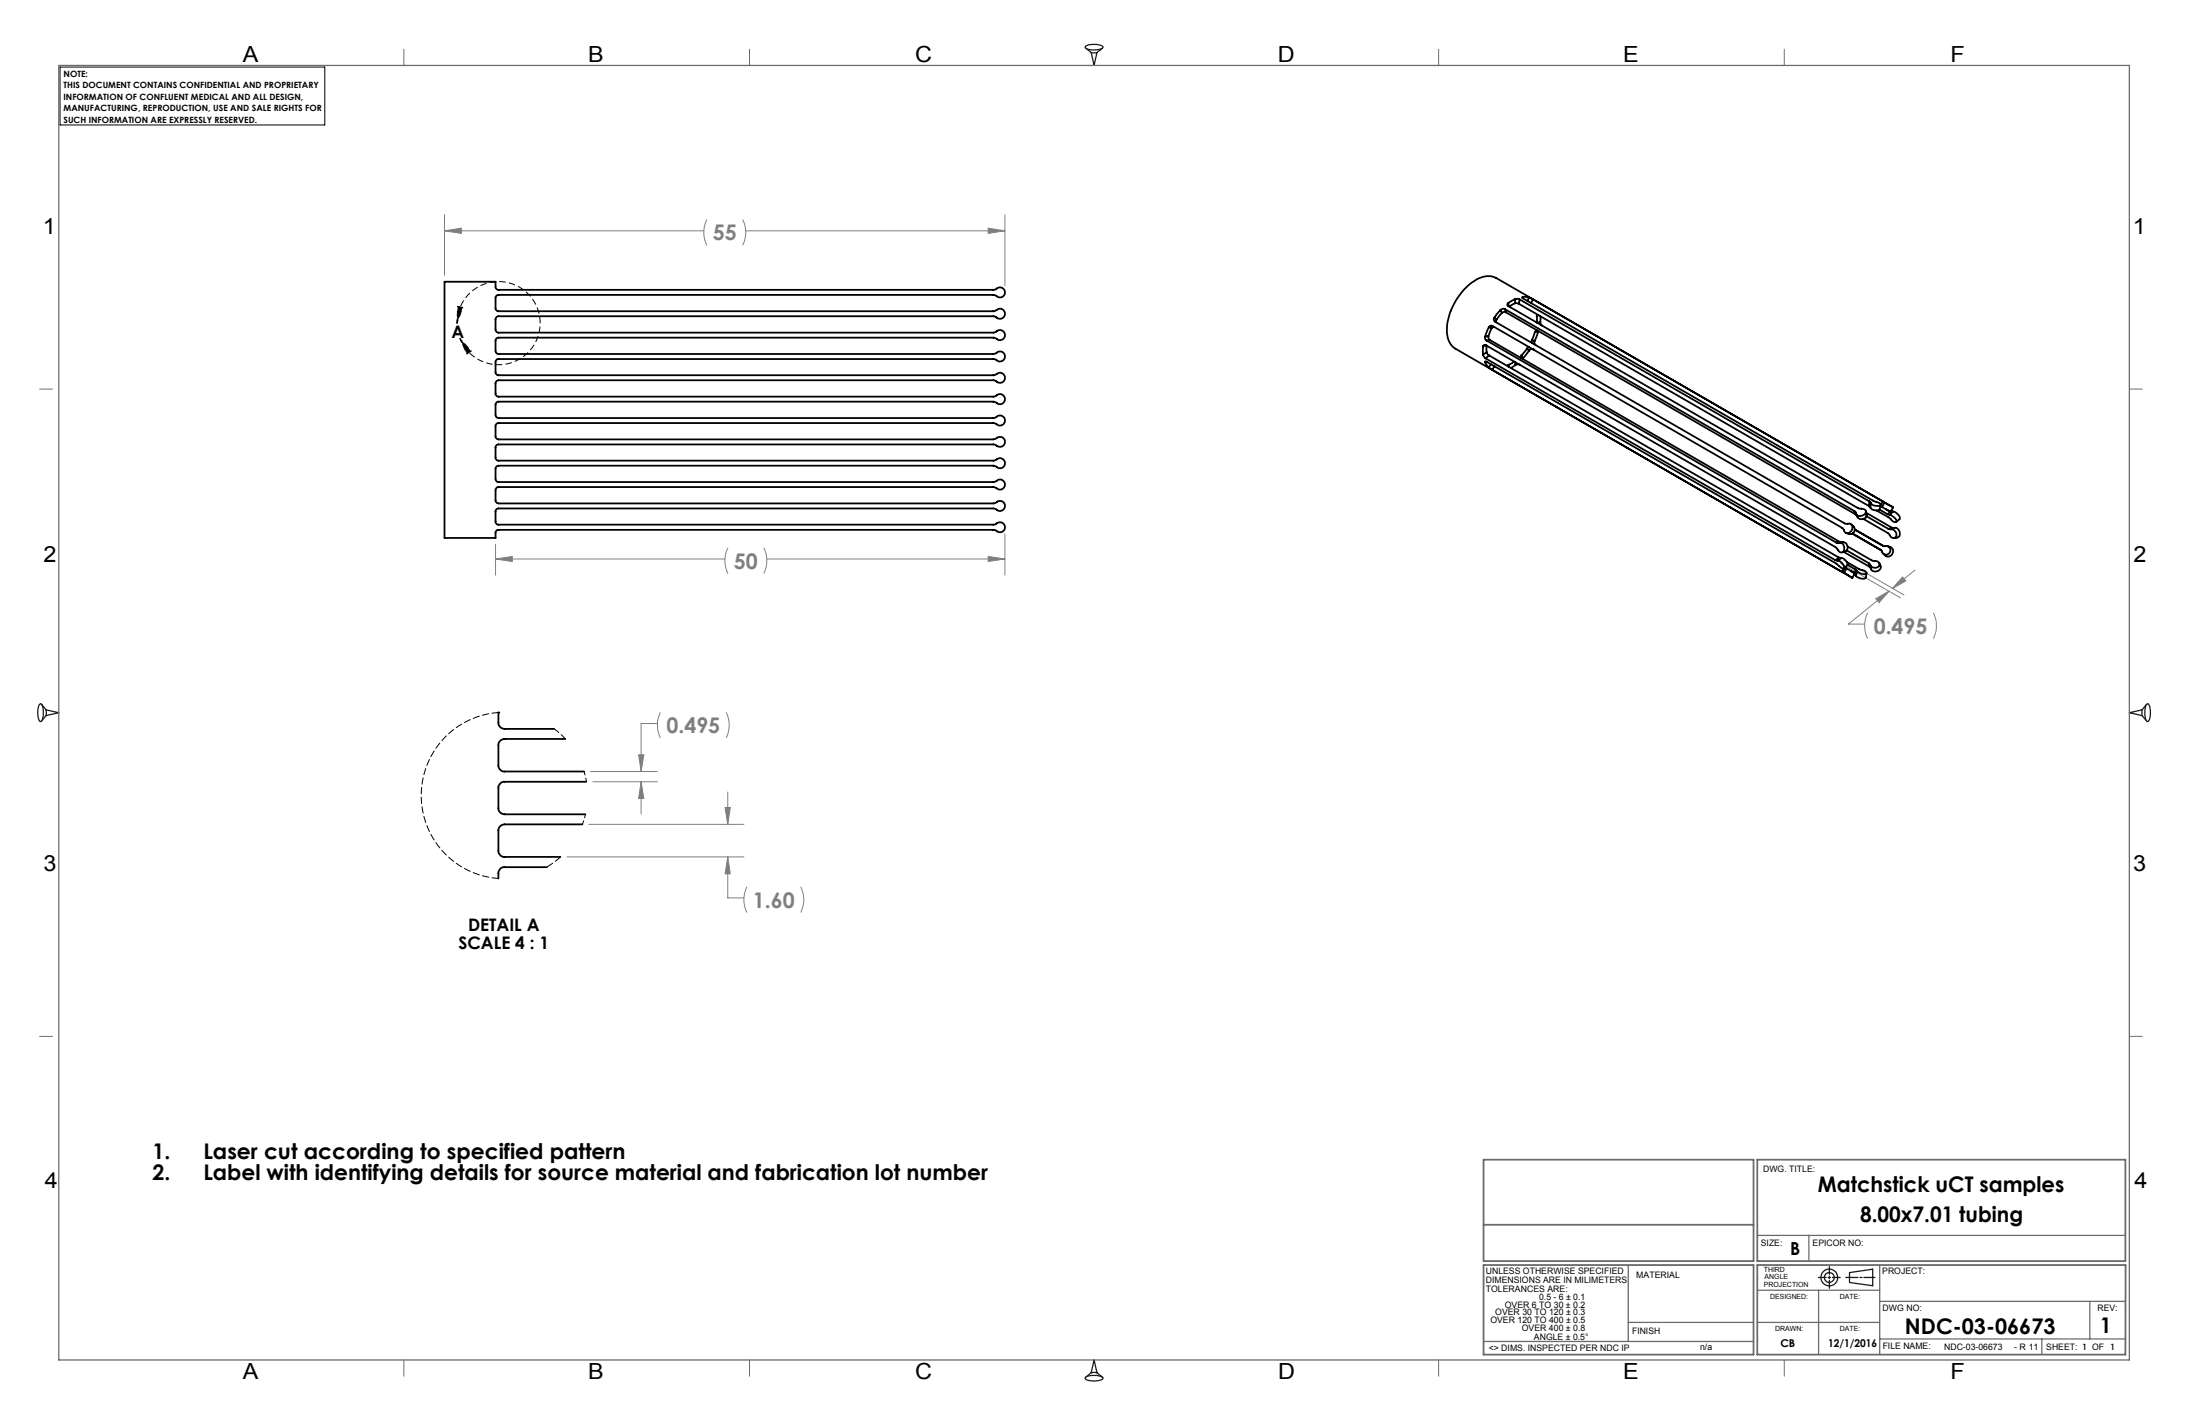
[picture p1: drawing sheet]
<svg xmlns="http://www.w3.org/2000/svg" width="432mm" height="279mm" viewBox="0 0 432 279" stroke-linecap="round" stroke-linejoin="round" font-family="sans-serif">
<path d="M89.7 63.5l.1-3.4 1 .2-1.1 3.2M90.3 66.4l2.2 2.5-.9 .5-1.3-3" fill="none" stroke="#000" stroke-width=".2" stroke-dasharray="1.3 .6" stroke-dashoffset=".6" stroke-linecap="butt"/>
<path d="M90.3 66.4a8.2 8.2 0 0 0 13.3 2.8 8.2 8.2 0 0 0-2.6-13.3 8.2 8.2 0 0 0-11.3 7.6" fill="none" stroke="#000" stroke-width=".2" stroke-dasharray="1.3 .6" stroke-dashoffset=".3" stroke-linecap="butt"/>
<g fill="none" stroke="#191924" stroke-width=".25">
<path d="M213.1 9.1a3.6 3.6 0 0 1 3.4 .1v.1a3.3 3.3 0 0 1-2.9 .4l-.3-.1a.29 .29 0 0 1-.3-.2 .29 .29 0 0 1 .1-.3zM213.1 9.5l1.1 .8M214.2 10.3h1.1M214.2 10.3l.5 2.5 .6-2.5M216.4 9.5l-1.1 .8M7.8 138.1a.43 .43 0 0 1 .6 .5 3.3 3.3 0 0 1-.4 3h-.1a3.4 3.4 0 0 1-.3-3.1zM8.2 138.2l.8 1.1M9 139.3v1.1M9 139.3l2.5 .5-2.5 .6M420.4 139.3v1.1M420.4 139.3l-2.5 .5 2.5 .6M421.3 138.2a.31 .31 0 0 1 .4-.1 .31 .31 0 0 1 .2 .4 3.7 3.7 0 0 1-.3 3.1h-.1a2.69 2.69 0 0 1-.5-2.6z"/>
<path d="M421.3 138.2l-.9 1.1M9 140.4l-.8 1M420.4 140.4l.9 1M356.9 250.6h1.5M358.8 250.6h.5M359.1 248.5v1.5M359.1 250.4v.5M359.1 251.2v1.6M359.7 250.6h1.5M362.3 250.6h2.4M363 249.7l4.6-.7v3.3l-4.6-.7zM365.1 250.6h.4"/>
<path d="M365.8 250.6h2.2M213 270.3a3.6 3.6 0 0 1 3.5 .1 3.3 3.3 0 0 1-2.9 .4l-.3-.1a.3 .3 0 0 1-.3-.1 .3 .3 0 0 1 0-.3zM214.2 269.3h1.1M214.2 269.3l.5-2.5 .6 2.5M214.2 269.3l-1.1 .9M215.3 269.3l1.1 .9"/>
<circle cx="359" cy="250.6" r=".98"/>
<circle cx="359" cy="250.7" r="1.64"/>
</g>
<g fill="none" stroke="#808080" stroke-width=".2">
<path d="M87.2 45.3l3.4-.5v1zM87.2 42.1v11.9M87.2 45.3h50.9M138.7 43.1a5.6 5.6 0 0 0 0 5M145.8 43.1a5.6 5.6 0 0 1 0 5M146.4 45.3h50.8M194 44.8l3.2 .5-3.2 .5zM197.2 42.1v14M97.3 109.7l3.2-.5v1zM97.3 106.8v6.1M97.3 109.7h45M142.9 107.5a5.6 5.6 0 0 0 0 5"/>
<path d="M149.9 107.5a5.6 5.6 0 0 1 0 5M150.5 109.7h46.7M194 109.2l3.2 .5-3.2 .5zM197.2 104.7v8.2M361.1 110.5l11.9 6.8M361.8 109.9l11.9 6.8M368.2 117.5l2.6-1.5-2 2.3zM370.8 116l-8 6.4h3.2M373.4 113.2l.7 .8-2.7 1.5zM375.8 111.9l-4.4 3.6M129.6 139.8a5.8 5.8 0 0 0 0 5M142.5 139.8a5.5 5.5 0 0 1 0 5"/>
<path d="M366.6 120.3a5.6 5.6 0 0 0 0 5M379.5 120.3a5.9 5.9 0 0 1 0 5M115.9 151.4h13.1M116.3 153.4h12.7M125.3 148.1h1.1l-.6 3.3zM125.8 153.4l.6 3.3h-1.1zM125.8 153.4v6.3M129 142h-3.2v9.4M142.3 158.4h1l-.5 3.3zM142.8 155.4v6.3M111.3 168.1h34.7M115.6 161.7h30.4"/>
<path d="M142.8 168.1l.5 3.4h-1zM142.8 168.1v8.1h3.2M146.6 174a5.6 5.6 0 0 0 0 5M157.2 174a5.6 5.6 0 0 1 0 5"/>
</g>
<path d="M11.8 13.2h51.9v11.3h-51.9z" fill="none" stroke="#000" stroke-width=".2"/>
<path d="M79.3 9.7v3.1M147.1 9.7v3.1M282.4 9.7v3.1M350.2 9.7v3.1M7.8 76.3h2.5M417.9 76.3h2.6M7.8 203.3h2.5M417.9 203.3h2.6M79.3 266.8v3.2M147.1 266.8v3.2M282.4 266.8v3.2M350.2 266.8v3.2" fill="none" stroke="#6a6a6a" stroke-width=".2"/>
<g fill="none" stroke="#6a6a6a" stroke-width=".25">
<path d="M11.5 12.8h406.4v254h-406.4zM319.6 259.5h24.6M319.6 248.2v15M344.9 253.2h24M344.9 250.8h.1M344.9 259.5h24M344.9 242.4h72.3M355 242.4v5M356.9 253.2v12.6M368.9 248.2v17.6M368.9 255.3h48.3M410.2 255.3v7.4"/>
<path d="M291.2 263.2h53M368.9 262.7h48.3M400.8 262.7v3.1"/>
</g>
<path d="M291.2 227.5h53v19.9h-53zM344.9 227.5h72.3v19.9h-72.3zM291.2 240.3h53M291.2 248.2h53v17.6h-53zM344.9 248.2h72.3v17.6h-72.3z" fill="none" stroke="#6a6a6a" stroke-width=".35"/>
<path d="M89.8 60.1l1 .2-1.1 3.2zM90.3 66.4l2.2 2.5-.9 .5z" fill="#000"/>
<path d="M97.3 109.7l3.2-.5v1zM194 109.2l3.2 .5-3.2 .5zM87.2 45.3l3.4-.5v1zM194 44.8l3.2 .5-3.2 .5zM373.4 113.2l.7 .8-2.7 1.5zM368.2 117.5l2.6-1.5-2 2.3zM125.3 148.1h1.1l-.6 3.3zM125.8 153.4l.6 3.3h-1.1zM142.3 158.4h1l-.5 3.3zM142.8 168.1l.5 3.3h-1z" fill="#808080"/>
<g fill="none" stroke="#000" stroke-width=".35">
<path d="M87.2 55.3h10.1v1a.6 .6 0 0 0 .6 .6l97.5-.1a1.03 1.03 0 0 1 1.5-.2 1.03 1.03 0 0 1 0 1.5 1.03 1.03 0 0 1-1.5-.1l-.5-.1h-97a.6 .6 0 0 0-.6 .6v2.1l.4 .5h97.4l.4-.2a1.02 1.02 0 0 1 1.5 0 1.02 1.02 0 0 1-.2 1.5 1.02 1.02 0 0 1-1.4-.2l-.3-.1h-97.2a.6 .6 0 0 0-.6 .6v2.1l.4 .5 97.6-.1a1.08 1.08 0 0 1 1.3-.4 1.08 1.08 0 0 1 .6 1.2 1.07 1.07 0 0 1-.8 .7 1.07 1.07 0 0 1-1-.3l-.3-.1h-97.2a.6 .6 0 0 0-.6 .6v2.1l.2 .4 .4 .1 97.4-.1a1.07 1.07 0 0 1 1.3-.4 1.07 1.07 0 0 1 .6 1.1 1.09 1.09 0 0 1-.8 .8 1.09 1.09 0 0 1-1.1-.4l-97.6-.1-.2 .1-.2 .4v2.1a.6 .6 0 0 0 .6 .6h97.2l.3-.1a1.01 1.01 0 0 1 1.7 .2 1.01 1.01 0 0 1-1.1 1.4l-.9-.5h-97.2l-.4 .1-.2 .4v2.1a.6 .6 0 0 0 .6 .6h97.2l.3-.1a1.01 1.01 0 0 1 1.7 .2 1.01 1.01 0 0 1-1.1 1.4l-.9-.5h-97.4l-.4 .5v2.1a.6 .6 0 0 0 .6 .6h97.2l.3-.1a1.02 1.02 0 0 1 1.8 .2 1.02 1.02 0 0 1-1.2 1.4l-.9-.5h-97.4l-.4 .5v2.1a.6 .6 0 0 0 .6 .6h97l.5-.1a1.03 1.03 0 0 1 1.5-.2 1.03 1.03 0 0 1 0 1.6 1.03 1.03 0 0 1-1.5-.2l-97.5-.1a.6 .6 0 0 0-.6 .6v2.1l.4 .5h97.4l.4-.2a1.02 1.02 0 0 1 1.5 0 1.02 1.02 0 0 1-.2 1.5 1.02 1.02 0 0 1-1.4-.2l-.3-.1h-97.2a.6 .6 0 0 0-.6 .6v2.1l.4 .5h97.4l.4-.2a1 1 0 0 1 1.4-.1 1 1 0 0 1 0 1.5 1 1 0 0 1-1.4-.1l-.4-.1h-97.4l-.4 .5v2.1a.6 .6 0 0 0 .6 .6h97.2l.3-.1a1.02 1.02 0 0 1 1.8 .2 1.02 1.02 0 0 1-1.2 1.3l-.9-.4h-97.4l-.4 .4v2.1a.6 .6 0 0 0 .6 .6h97.5a1.03 1.03 0 0 1 1.5-.2 1.03 1.03 0 0 1 0 1.5 1.03 1.03 0 0 1-1.5-.2h-97.5a.6 .6 0 0 0-.6 .6v1h-10.1zM296 59.5l-.2 .3 .2 .2 68.7 39.7 .9 .1a.67 .67 0 0 1 .6 .8 .67 .67 0 0 1-.7 .6h-.8l-.4-.3-.1-.4-.2-.2M296 59.5l.1 .6M297.3 59.5l-1.1 .6M297.3 59.5l.8 .1M297.4 58.7h.8M297.4 58.7l-1.4 .8M297.4 58.7l-.1 .8M298.1 59.6l68.7 39.7M298.2 58.7l68.7 39.7M298.2 58.7l-.1 .9M298.9 58.3l1.2 .1"/>
<path d="M298.9 58.3l-.2 .1 .2 .2 68.7 39.6 1.3 .5 .2 .3a1.36 1.36 0 0 1-1.9-.3M298.9 58.3l-.1 .2M300.1 58.4l.8 .3-.4 .8M300.1 58.4l-.3 .7M291.1 68a.34 .34 0 0 1 .5-.3l68.7 39.7 .4 .4a.67 .67 0 0 0 .8 .6 .67 .67 0 0 0 .5-.8 .94 .94 0 0 0-1.3-1.1h-.3M291.1 68v1.6M291.1 69.6l.5 .7M291.5 71.1v-.2l.3 .1 68.6 39.6 1 .8 .5 .2a1.31 1.31 0 0 0-1.2-1.6M291.5 71.1l.7 1M291.5 66a.62 .62 0 0 0 .3 .8M291.6 70.3l68.7 39.6M291.6 67.7l-.5 .3"/>
<path d="M291.6 70.9l-.1 .2M291.8 69.1l.5 .6M291.8 67.8v1.3M291.8 66.8l68.6 39.7M291.8 69.1l-.7 .5M292.1 66l.1 .4 .2 .3M292.1 66h-.6M292.2 64.2l-.7 1.8M292.2 64.2l.6 .2M292.3 69.7l68.6 39.7M292.3 69.7l-.7 .6M292.4 66.7l68.7 39.6"/>
<path d="M292.4 66.7l-.6 .1M292.6 71.5l-.4 .6M292.8 64.4l-.7 1.6M293.2 64.1l-.4 .3M293.3 62.3l-.1 .5 .2 .3 68.9 39.7a.9 .9 0 0 1 1.3 .5 .9 .9 0 0 1-.6 1.2 .68 .68 0 0 1-1.1-.5l-.3-.4-68.7-39.7h-.4l-.3 .3M293.3 62.3l.4 .4M293.3 71.9l-.4 .7-.7-.5M293.7 62.7v.6M294.5 60.8l-1.2 1.5M294.5 60.8l.3 .6M294.8 61.4l-1.1 1.3M295.3 60.6h-.4l-.4 .2"/>
<path d="M295.3 60.6l68.7 39.7M295.3 60.6l.3 .7M295.6 61.3l-.4-.1-.4 .2M295.6 61.3l68.6 39.6M296.1 71.6l-.2 .2 .3 .2M296.1 71.6v.3M297.2 70.9l-1.1 .7M297.4 71v.6M297.4 71.6l-.9 .6M298.2 71.5h-.4l-.4 .1M298.6 69.7l-.1 .4 .2 .2M298.6 69.7l.3 .6"/>
<path d="M298.9 70.3l-.1 .1M299.7 68.4l-1.1 1.3M299.7 68.4l.4 .4M300.1 68.8l-1.2 1.5M300.2 68.2l-.5 .2M300.7 66.7v.6M300.7 66.7l.5 .2M300.9 68.5a.62 .62 0 0 0-.8 .3M300.9 68.5h.1M301.2 66.9v.4l.2 .4M301.3 65.2l-.6 1.5M301.6 62v1.3"/>
<path d="M301.8 64.9h-.3l-.2 .3M301.9 61.8l-.3 .2M301.9 65.1l-.7 1.8M301.9 65.1l-.6 .1M302 61.9l-.3-.1-.1 .2M302 65l-.1 .1M302.3 63.1l.1 .5 .3 .3M302.3 63.1l-.5 .3M302.4 62.1l-.1 1M366.8 99.3l.3 .3M366.9 98.4l.3 .3M366.9 98.4l-.1 .9"/>
<path d="M367.1 99.6a1.46 1.46 0 0 0 1.8 .4M367.2 98.7l-.1 .9M368.9 100l1.6 .9M369.1 99.3l.3 .2M369.1 99.1l-.2 .9M369.4 99.5l1.7 .9-.9-.5M369.9 98.6l1.6 1M369.9 98.6l-.4-.2-.4 .8M369.9 98.6l-.5 .9M371.4 99.4l-77.7-44.9a4.6 4.6 0 0 0-5 1 12.7 12.7 0 0 0-4.7 9.8 3.9 3.9 0 0 0 1.6 3.1l77.8 44.9M371.6 99.6l-.5 .8M360.3 109.9l.4 .1"/>
<path d="M360.9 109.4l.5 .1M360.9 109.4l-.6 .5M361.1 106.5l.6-.1a.98 .98 0 0 1 .9 .7 .98 .98 0 0 1-.3 1l-.7 .3M361.1 106.3l.4 .1M361.1 106.3l-.7 .2M361.4 109.5a1.45 1.45 0 0 1 1.2 1.4l-.7 .6M361.4 109.5l-.7 .5M361.8 108.3l5.1 2.9M362 111.4l-.4 .8 .3 .2M362.1 111.4l.3 .1M362.4 111.5l1.6 1-.8-.5M362.4 108l4.4 2.5"/>
<path d="M362.4 111.5l-.5 .9M362.5 110.3l2.6 1.5 .8 .2 .5 .4a.89 .89 0 0 1-1.5 0l-.4-.3M362.6 107.2l4.8 2.8 .6 .1a.7 .7 0 0 1 .9 .6 .7 .7 0 0 1-.9 .7l-.5-.1-.4-.4M362.6 110.8l1.6 1M363.4 102.9a1.01 1.01 0 0 1 .6 .8 1.01 1.01 0 0 1-.4 1 1.24 1.24 0 0 1-1.2-.1M363.5 104.7l5.8 3.3M364 112.6v.1M364 112.7l.3 .3M364 100.3l.2 .6M364 103.9l5.8 3.3a.87 .87 0 0 1 1.2 .5 .87 .87 0 0 1-.7 1.1 .87 .87 0 0 1-1-.8l-5.7-3.3M364 103.9l5.8 3.3M364.2 111.8l-.2 .7-.4 .9-1.7-1"/>
<path d="M364.2 100.9l.3 .3M364.2 111.8l.3 .3M364.5 112.1l-.2 .9M365.7 101.8l4.8 2.8 .4 .4a.7 .7 0 0 0 1 .5 .7 .7 0 0 0 .2-1.1l-.4-.4-.5-.1M366.2 100.3l.2 .8a1 1 0 0 1-.8 .7 1 1 0 0 1-1-.3l-.3-.6M366.3 100.6l5 2.9M366.3 101.3l4.4 2.5M366.4 112.5l-.2 .8a1.34 1.34 0 0 1-1.9-.3M366.8 110.5l.3 .4M366.8 110.5l.1 .7M366.9 111.2l.3 .4M368.3 100.2l2.4 1.3 1 .9h.5a1.54 1.54 0 0 0-1.3-1.4"/>
<path d="M368.9 110.5l.2 .6a1.02 1.02 0 0 1-1.1 1 1.02 1.02 0 0 1-.9-1.2M370.5 107.2l.6 .2a.97 .97 0 0 1 .3 1.3 .97 .97 0 0 1-1.3 .3l-.5-.3M370.5 100.9l.4 .1M370.7 103.8l.5 .1M371 100.4l-.5 .5M371.1 100.3h.1M371.2 103.9l.2-.2a1.01 1.01 0 0 1 1.4 .4 1.01 1.01 0 0 1-.3 1.3l-.2 .1M371.2 100.3l.3 .1M371.2 100.3h-.1M371.3 103.5l.5 .1M371.3 103.5l-.6 .3M371.5 100.4a1.61 1.61 0 0 1 1.4 1.4l-.8 .6"/>
<path d="M371.5 100.4l-.6 .6M372.4 105.5l-.7 .1M97.8 139.8h.1M97.8 139.8v2a1.2 1.2 0 0 0 1.2 1.2h9.8M110.9 145h-11.9a1.2 1.2 0 0 0-1.2 1.2v4a1.2 1.2 0 0 0 1.2 1.2h15.6M115.1 153.4h-16.1a1.2 1.2 0 0 0-1.2 1.2v4a1.2 1.2 0 0 0 1.2 1.2h15.9M107.4 170.1h-8.4a1.15 1.15 0 0 0-1.2 1.2v1.1M114.3 161.7h-15.3a1.2 1.2 0 0 0-1.2 1.2v4a1.2 1.2 0 0 0 1.2 1.2h11"/>
</g>
<path d="M115.1 153.4l-.5-2M114.3 161.7l.6-1.9" fill="none" stroke="#000" stroke-width=".2" stroke-dasharray="1.3 .6" stroke-dashoffset=".6"/>
<path d="M111 145l-2.2-2" fill="none" stroke="#000" stroke-width=".2" stroke-dasharray="1.3 .6" stroke-dashoffset=".1"/>
<path d="M97.8 139.8l-3 .5-2.9 1.1-2.6 1.5-2.2 2-1.9 2.4-1.4 2.7-.8 3-.3 3 .3 3.1 .8 2.9 1.4 2.8 1.8 2.4 2.3 2 2.7 1.6 2.8 1.1 3 .5" fill="none" stroke="#000" stroke-width=".2" stroke-dasharray="1.3 .6"/>
<path d="M107.4 170.1l2.6-2" fill="none" stroke="#000" stroke-width=".2" stroke-dasharray="1.3 .6" stroke-dashoffset="-.1"/>
<g font-size="4.4">
<text x="47.6" y="12.2">A</text>
<text x="115.4" y="12.2">B</text>
<text x="179.6" y="12.2">C</text>
<text x="250.8" y="12.2">D</text>
<text x="318.6" y="12.2">E</text>
<text x="382.8" y="12.2">F</text>
<text x="8.4" y="45.9">1</text>
<text x="418.6" y="45.9">1</text>
<text x="8.5" y="110.2">2</text>
<text x="418.7" y="110.2">2</text>
<text x="8.5" y="170.9">3</text>
<text x="418.7" y="170.9">3</text>
<text x="8.8" y="233">4</text>
<text x="419" y="233">4</text>
<text x="47.6" y="270.5">A</text>
<text x="115.4" y="270.6">B</text>
<text x="179.6" y="270.5">C</text>
<text x="250.8" y="270.5">D</text>
<text x="318.6" y="270.6">E</text>
<text x="382.8" y="270.5">F</text>
</g>
<g font-size="4.2" fill="#808080">
<text x="139.9" y="47.2">55</text>
<text x="144.1" y="111.6">50</text>
<text x="367.8" y="124.4">0.495</text>
<text x="130.8" y="143.9">0.495</text>
<text x="147.8" y="178.1">1.60</text>
</g>
<g font-size="4.2">
<text x="29.9" y="227.4">1.</text>
<text x="39.9" y="227.4">Laser cut according to specified pattern</text>
<text x="29.9" y="231.6">2.</text>
<text x="39.9" y="231.6">Label with identifying details for source material and fabrication lot number</text>
<text x="356.8" y="234">Matchstick uCT samples</text>
<text x="365.1" y="239.7">8.00x7.01 tubing</text>
<text x="373.9" y="261.8">NDC-03-06673</text>
<text x="412.2" y="261.5">1</text>
</g>
<text font-size="3.5" x="351.4" y="246.2">B</text>
<g font-size="3.4">
<text x="88.6" y="66.3">A</text>
<text x="91.9" y="182.7">DETAIL A</text>
<text x="90" y="186.3">SCALE 4 : 1</text>
</g>
<g font-size="2.1">
<text x="349.4" y="264.2">CB</text>
<text x="358.8" y="264.2">12/1/2016</text>
</g>
<g font-size="1.7">
<text x="12.5" y="15">NOTE:</text>
<text x="12.5" y="17.3">THIS DOCUMENT CONTAINS CONFIDENTIAL AND PROPRIETARY</text>
<text x="12.5" y="19.6">INFORMATION OF CONFLUENT MEDICAL AND ALL DESIGN,</text>
<text x="12.5" y="21.8">MANUFACTURING, REPRODUCTION, USE AND SALE RIGHTS FOR</text>
<text x="12.5" y="24.1">SUCH INFORMATION ARE EXPRESSLY RESERVED.</text>
<text x="346.1" y="229.9">DWG. TITLE:</text>
<text x="345.6" y="244.5">SIZE:</text>
<text x="355.8" y="244.5">EPICOR NO:</text>
<text x="291.6" y="251.7">DIMENSIONS ARE IN MILIMETERS</text>
<text x="291.6" y="250">UNLESS OTHERWISE SPECIFIED</text>
<text x="321.2" y="250.8">MATERIAL</text>
<text x="369.4" y="249.9">PROJECT:</text>
<text x="291.6" y="253.5">TOLERANCES ARE:</text>
<text x="295.3" y="256.6">OVER 6 TO 30 ± 0.2</text>
<text x="302.1" y="255">0.5 - 6 ± 0.1</text>
<text x="369.5" y="257.3">DWG NO:</text>
<text x="411.7" y="257.3">REV:</text>
<text x="292.5" y="259.7">OVER 120 TO 400 ± 0.5</text>
<text x="293.5" y="258.1">OVER 30 TO 120 ± 0.3</text>
<text x="298.7" y="261.2">OVER 400 ± 0.8</text>
<text x="301.1" y="262.8">ANGLE ± 0.5°</text>
<text x="320.3" y="261.8">FINISH</text>
<text x="292.2" y="265.1">&lt;&gt; DIMS. INSPECTED PER NDC IP</text>
<text x="333.7" y="264.8">n/a</text>
<text x="369.5" y="264.8">FILE NAME:</text>
<text x="381.6" y="264.8">NDC-03-06673</text>
<text x="395.3" y="264.8">- R 11</text>
<text x="401.6" y="264.9">SHEET: 1 OF</text>
<text x="414.3" y="264.9">1</text>
</g>
<g font-size="1.4">
<text x="346.2" y="249.6">THIRD</text>
<text x="346.3" y="251">ANGLE</text>
<text x="346.2" y="252.5">PROJECTION</text>
<text x="347.4" y="254.9">DESIGNED:</text>
<text x="361.1" y="254.9">DATE:</text>
<text x="348.4" y="261.2">DRAWN:</text>
<text x="361.1" y="261.2">DATE:</text>
</g>
</svg>
